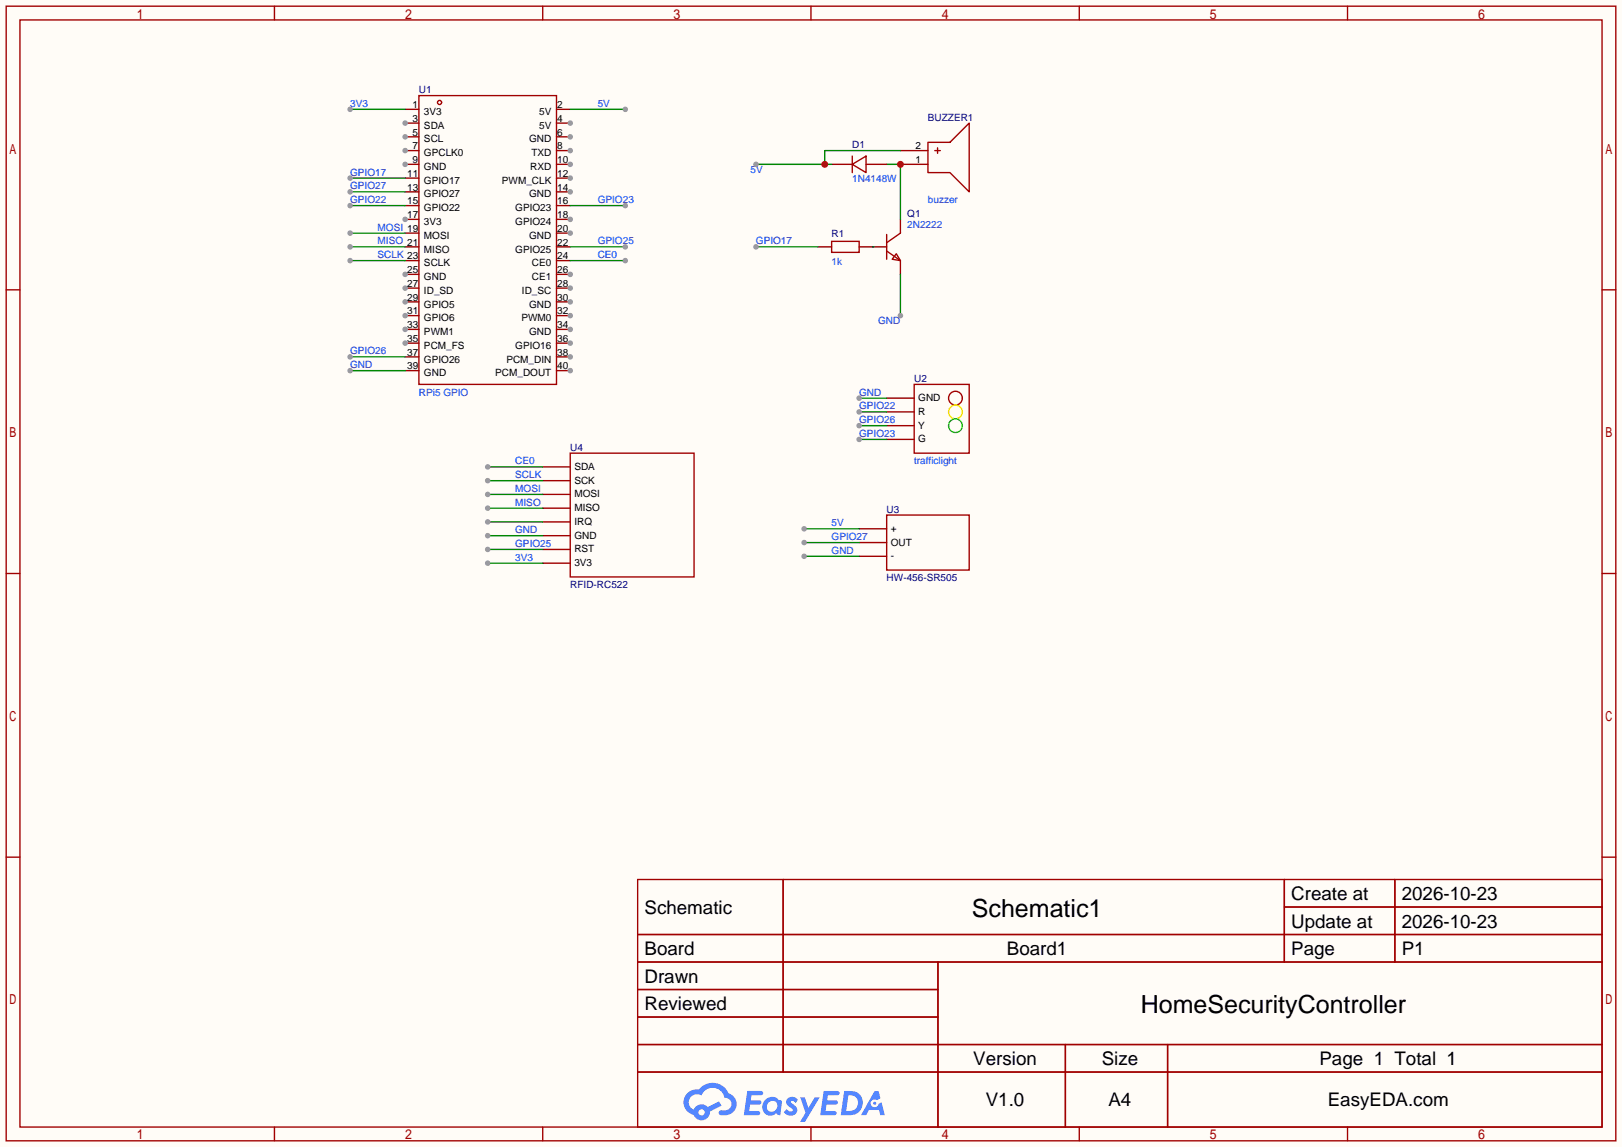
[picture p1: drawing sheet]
<svg xmlns="http://www.w3.org/2000/svg" width="299mm" height="212mm" viewBox="0 0 299 212" stroke-linecap="round" stroke-linejoin="round" font-family="sans-serif">
<path d="M0 0h299.5v211.8h-299.5z" fill="#fffcf7"/>
<g fill="none" stroke="#a10000" stroke-width=".25">
<path d="M1.1 1.1h297.2v209.6h-297.2zM3.7 3.7h292.1v204.5h-292.1zM50.7 1.1v2.6M100.2 1.1v2.6M149.7 1.1v2.6M199.3 1.1v2.6M248.8 1.1v2.6M1.1 53.5h2.6M295.8 53.5h2.5M1.1 105.9h2.6M295.8 105.9h2.5M1.1 158.3h2.6"/>
<path d="M295.8 158.3h2.5M117.7 162.4h178.1v45.8h-178.1zM117.7 172.6h178.1M117.7 177.7h178.1M144.6 162.4v35.6M173.2 177.7v30.5M237.1 162.4v15.3M237.1 167.5h58.7M257.5 162.4v15.3M117.7 182.8h55.5M117.7 192.9h178.1M117.7 187.8h55.5"/>
<path d="M117.7 198h178.1M196.7 192.9v15.3M215.6 192.9v15.3M50.7 208.2v2.5M100.2 208.2v2.5M149.7 208.2v2.5M199.3 208.2v2.5M248.8 208.2v2.5"/>
</g>
<g fill="#5487ff">
<path d="M145.5 202.8a1.3 1.3 0 0 1 1.8 .3l-.4 .6a.54 .54 0 0 0-.9-.2l.1 .2a1.58 1.58 0 0 1 1.1 1.6 1.43 1.43 0 0 1-2.5 .1l.5-.6a.64 .64 0 0 0 .5 .5 .64 .64 0 0 0 .7-.3l-.2-.2a1.6 1.6 0 0 1-1-1.6z"/>
<path d="M147.7 202.7h.9l.7 1.9 1.1-1.9h.9l-2.7 4.5h-.9l1-1.7z"/>
<path d="M138 201.5h1.6a1.31 1.31 0 0 1 1.2 .2 .4 .4 0 0 1-.3 .6h-1.8l-.1 .9h1.6a.4 .4 0 0 1 .4 .4 .4 .4 0 0 1-.4 .4h-1.7l-.2 1.2h.8a1.23 1.23 0 0 1 1.2 .2 .39 .39 0 0 1-.3 .6h-2.7z"/>
<path d="M152.1 201.5h1.6a1.32 1.32 0 0 1 1.3 .2 .39 .39 0 0 1-.4 .6h-1.7l-.2 .9h1.7a.4 .4 0 0 1 .3 .4 .4 .4 0 0 1-.4 .4h-1.7l-.2 1.2h.8a1.23 1.23 0 0 1 1.2 .2 .39 .39 0 0 1-.3 .6h-2.7z"/>
<path d="M161.5 201.5h.7l.4 1.3-.7 .4a.75 .75 0 0 0-1.1 .3 .75 .75 0 0 0 .5 1 .75 .75 0 0 0 .9-.6l.6-.3 .6 2.4h-.9l-.2-1h-1.9l-.5 1h-.9z"/>
<path d="M155.9 201.5l-.7 4.5h1.5a2.27 2.27 0 0 0 2.6-2.3 2.27 2.27 0 0 0-2.7-2.2zM156.6 202.3a1.5 1.5 0 0 1 1.8 1.5 1.5 1.5 0 0 1-1.9 1.4h-.3z"/>
<path d="M141.3 203.1a1.62 1.62 0 0 0-.4 2.1 1.62 1.62 0 0 0 2 .7l.4-.3 .3 .3 .5 .1 .3-2.5-.2-.3h-.4a1.58 1.58 0 0 0-2.5-.1zM141.9 203.6a.99 .99 0 0 1 1.6 .3 .99 .99 0 0 1-.9 1.4 .94 .94 0 0 1-1-.5 .94 .94 0 0 1 .3-1.2z"/>
<path d="M126.9 201.9a2.37 2.37 0 0 0 1.2 4 1.54 1.54 0 0 0 1.7 1 1.54 1.54 0 0 0 1.3-1.6l2.1-1.1-.5-.8-2 1.1a1.57 1.57 0 0 0-2.6 .4 1.5 1.5 0 0 1-.8-2.1 1.5 1.5 0 0 1 2.2-.5 2.23 2.23 0 0 1 2.3-1.4 2.23 2.23 0 0 1 2 1.8 1.16 1.16 0 0 1 1.2 1.1 1.16 1.16 0 0 1-1 1.3h-.7a.47 .47 0 0 0-.6 .3 .47 .47 0 0 0 .4 .6 2.23 2.23 0 0 0 2.3-.7 2.23 2.23 0 0 0 .4-2.3 2.16 2.16 0 0 0-1.3-1.1 3.2 3.2 0 0 0-5.4-.7l-1.2 .1zM129 205.4a.58 .58 0 0 1 1.1 0 .58 .58 0 0 1-1.1 0z"/>
<circle cx="161.5" cy="203.8" r=".28"/>
</g>
<path d="M77.3 17.7h25.4v53.3h-25.4z" fill="none" stroke="#a10000" stroke-width=".25"/>
<path d="M74.8 20.2h2.5M102.7 68.5h2.6" fill="none" stroke="#870000" stroke-width=".25"/>
<circle cx="105.3" cy="68.5" r=".51" fill="#999"/>
<path d="M74.8 22.7h2.5" fill="none" stroke="#870000" stroke-width=".25"/>
<circle cx="74.8" cy="22.7" r=".51" fill="#999"/>
<path d="M102.7 65.9h2.6" fill="none" stroke="#870000" stroke-width=".25"/>
<circle cx="105.3" cy="65.9" r=".51" fill="#999"/>
<path d="M74.8 25.3h2.5" fill="none" stroke="#870000" stroke-width=".25"/>
<circle cx="74.8" cy="25.3" r=".51" fill="#999"/>
<path d="M102.7 63.4h2.6" fill="none" stroke="#870000" stroke-width=".25"/>
<circle cx="105.3" cy="63.4" r=".51" fill="#999"/>
<path d="M74.8 27.8h2.5" fill="none" stroke="#870000" stroke-width=".25"/>
<circle cx="74.8" cy="27.8" r=".51" fill="#999"/>
<path d="M102.7 60.8h2.6" fill="none" stroke="#870000" stroke-width=".25"/>
<circle cx="105.3" cy="60.8" r=".51" fill="#999"/>
<path d="M74.8 30.4h2.5" fill="none" stroke="#870000" stroke-width=".25"/>
<circle cx="74.8" cy="30.4" r=".51" fill="#999"/>
<path d="M102.7 58.3h2.6" fill="none" stroke="#870000" stroke-width=".25"/>
<circle cx="105.3" cy="58.3" r=".51" fill="#999"/>
<path d="M74.8 32.9h2.5M102.7 55.8h2.6" fill="none" stroke="#870000" stroke-width=".25"/>
<circle cx="105.3" cy="55.8" r=".51" fill="#999"/>
<path d="M74.8 35.4h2.5M102.7 53.2h2.6" fill="none" stroke="#870000" stroke-width=".25"/>
<circle cx="105.3" cy="53.2" r=".51" fill="#999"/>
<path d="M74.8 38h2.5M102.7 50.7h2.6" fill="none" stroke="#870000" stroke-width=".25"/>
<circle cx="105.3" cy="50.7" r=".51" fill="#999"/>
<path d="M74.8 40.5h2.5" fill="none" stroke="#870000" stroke-width=".25"/>
<circle cx="74.8" cy="40.5" r=".51" fill="#999"/>
<path d="M74.8 43.1h2.5M74.8 45.6h2.5M102.7 48.1h2.6M102.7 43.1h2.6M102.7 45.6h2.6" fill="none" stroke="#870000" stroke-width=".25"/>
<circle cx="105.3" cy="43.1" r=".51" fill="#999"/>
<path d="M74.8 48.1h2.5M102.7 40.5h2.6" fill="none" stroke="#870000" stroke-width=".25"/>
<circle cx="105.3" cy="40.5" r=".51" fill="#999"/>
<path d="M74.8 50.7h2.5" fill="none" stroke="#870000" stroke-width=".25"/>
<circle cx="74.8" cy="50.7" r=".51" fill="#999"/>
<path d="M102.7 38h2.6M74.8 53.2h2.5" fill="none" stroke="#870000" stroke-width=".25"/>
<circle cx="74.8" cy="53.2" r=".51" fill="#999"/>
<path d="M102.7 35.4h2.6" fill="none" stroke="#870000" stroke-width=".25"/>
<circle cx="105.3" cy="35.4" r=".51" fill="#999"/>
<path d="M74.8 55.8h2.5" fill="none" stroke="#870000" stroke-width=".25"/>
<circle cx="74.8" cy="55.8" r=".51" fill="#999"/>
<path d="M102.7 32.9h2.6" fill="none" stroke="#870000" stroke-width=".25"/>
<circle cx="105.3" cy="32.9" r=".51" fill="#999"/>
<path d="M74.8 58.3h2.5" fill="none" stroke="#870000" stroke-width=".25"/>
<circle cx="74.8" cy="58.3" r=".51" fill="#999"/>
<path d="M102.7 30.4h2.6" fill="none" stroke="#870000" stroke-width=".25"/>
<circle cx="105.3" cy="30.4" r=".51" fill="#999"/>
<path d="M74.8 60.8h2.5" fill="none" stroke="#870000" stroke-width=".25"/>
<circle cx="74.8" cy="60.8" r=".51" fill="#999"/>
<path d="M102.7 27.8h2.6" fill="none" stroke="#870000" stroke-width=".25"/>
<circle cx="105.3" cy="27.8" r=".51" fill="#999"/>
<path d="M74.8 63.4h2.5" fill="none" stroke="#870000" stroke-width=".25"/>
<circle cx="74.8" cy="63.4" r=".51" fill="#999"/>
<path d="M102.7 25.3h2.6" fill="none" stroke="#870000" stroke-width=".25"/>
<circle cx="105.3" cy="25.3" r=".51" fill="#999"/>
<path d="M102.7 22.7h2.6M74.8 65.9h2.5" fill="none" stroke="#870000" stroke-width=".25"/>
<circle cx="105.3" cy="22.7" r=".51" fill="#999"/>
<path d="M102.7 20.2h2.6M166.2 30.4h5.1M166.2 27.8h5.1M161.2 45.6h2.5M166.2 40.5v2.6M166.2 48.1v2.6M74.8 68.5h2.5" fill="none" stroke="#870000" stroke-width=".25"/>
<g fill="none" stroke="#a10000" stroke-width=".25">
<path d="M171.3 26.3h4.1l3.5-3.6v12.7l-3.5-3.5h-4.1zM172.6 27.8h1M173.1 27.3v1M163.7 43.3v4.6M163.7 46.4l2.5 1.7M165.5 46.9l.7 1.2-1.5-.2zM166.2 43.1l-2.5 1.7"/>
<circle cx="81.2" cy="18.9" r=".38"/>
</g>
<path d="M163.7 30.4h2.5v10.1" fill="none" stroke="#008700" stroke-width=".25"/>
<circle cx="166.2" cy="30.4" r=".63" fill="#c00"/>
<path d="M151 45.6h2.5M158.6 45.6h2.6" fill="none" stroke="#870000" stroke-width=".25"/>
<path d="M153.5 44.6h5.1v2h-5.1z" fill="none" stroke="#a10000" stroke-width=".25"/>
<path d="M161.2 45.6h.1M166.2 50.7v7.6" fill="none" stroke="#008700" stroke-width=".25"/>
<circle cx="166.2" cy="58.3" r=".51" fill="#999"/>
<path d="M139.6 45.6h11.4" fill="none" stroke="#008700" stroke-width=".25"/>
<circle cx="139.6" cy="45.6" r=".51" fill="#999"/>
<path d="M157.4 30.4l2.5-1.6v3.1zM157.4 28.8v3.1" fill="none" stroke="#a10000" stroke-width=".25"/>
<path d="M153.5 30.4h3.9M159.9 30.4h3.8" fill="none" stroke="#870000" stroke-width=".25"/>
<path d="M139.6 30.4h13.9M166.2 27.8h-13.9v2.6" fill="none" stroke="#008700" stroke-width=".25"/>
<circle cx="152.3" cy="30.4" r=".63" fill="#c00"/>
<circle cx="139.6" cy="30.4" r=".51" fill="#999"/>
<g fill="none" stroke="#a10000" stroke-width=".25">
<path d="M168.8 71h10.1v12.7h-10.1z"/>
<circle cx="176.4" cy="73.5" r="1.27"/>
</g>
<path d="M163.7 73.5h5.1M163.7 76.1h5.1M163.7 78.6h5.1M163.7 81.2h5.1" fill="none" stroke="#870000" stroke-width=".25"/>
<circle cx="176.4" cy="76.1" r="1.27" fill="none" stroke="#ff0" stroke-width=".25"/>
<circle cx="176.4" cy="78.6" r="1.27" fill="none" stroke="#0f0" stroke-width=".25"/>
<path d="M158.6 73.5h5.1" fill="none" stroke="#008700" stroke-width=".25"/>
<circle cx="158.6" cy="73.5" r=".51" fill="#999"/>
<path d="M158.6 76.1h5.1" fill="none" stroke="#008700" stroke-width=".25"/>
<circle cx="158.6" cy="76.1" r=".51" fill="#999"/>
<path d="M158.6 78.6h5.1" fill="none" stroke="#008700" stroke-width=".25"/>
<circle cx="158.6" cy="78.6" r=".51" fill="#999"/>
<path d="M158.6 81.2h5.1" fill="none" stroke="#008700" stroke-width=".25"/>
<circle cx="158.6" cy="81.2" r=".51" fill="#999"/>
<path d="M163.7 95.1h15.2v10.2h-15.2z" fill="none" stroke="#a10000" stroke-width=".25"/>
<path d="M158.6 97.7h5.1M158.6 100.2h5.1M158.6 102.7h5.1" fill="none" stroke="#870000" stroke-width=".25"/>
<path d="M148.5 97.7h10.1" fill="none" stroke="#008700" stroke-width=".25"/>
<circle cx="148.5" cy="97.7" r=".51" fill="#999"/>
<path d="M148.5 100.2h10.1" fill="none" stroke="#008700" stroke-width=".25"/>
<circle cx="148.5" cy="100.2" r=".51" fill="#999"/>
<path d="M148.5 102.7h10.1" fill="none" stroke="#008700" stroke-width=".25"/>
<circle cx="148.5" cy="102.7" r=".51" fill="#999"/>
<path d="M105.3 83.7h22.8v22.9h-22.8z" fill="none" stroke="#a10000" stroke-width=".25"/>
<path d="M100.2 86.2h5.1M100.2 88.8h5.1M100.2 91.3h5.1M100.2 93.9h5.1M100.2 96.4h5.1M100.2 98.9h5.1M100.2 101.5h5.1M100.2 104h5.1" fill="none" stroke="#870000" stroke-width=".25"/>
<path d="M90 86.2h10.2" fill="none" stroke="#008700" stroke-width=".25"/>
<circle cx="90" cy="86.2" r=".51" fill="#999"/>
<path d="M90 88.8h10.2" fill="none" stroke="#008700" stroke-width=".25"/>
<circle cx="90" cy="88.8" r=".51" fill="#999"/>
<path d="M90 91.3h10.2" fill="none" stroke="#008700" stroke-width=".25"/>
<circle cx="90" cy="91.3" r=".51" fill="#999"/>
<path d="M90 93.9h10.2" fill="none" stroke="#008700" stroke-width=".25"/>
<circle cx="90" cy="93.9" r=".51" fill="#999"/>
<path d="M90 96.4h10.2" fill="none" stroke="#008700" stroke-width=".25"/>
<circle cx="90" cy="96.4" r=".51" fill="#999"/>
<path d="M90 98.9h10.2" fill="none" stroke="#008700" stroke-width=".25"/>
<circle cx="90" cy="98.9" r=".51" fill="#999"/>
<path d="M90 101.5h10.2" fill="none" stroke="#008700" stroke-width=".25"/>
<circle cx="90" cy="101.5" r=".51" fill="#999"/>
<path d="M90 104h10.2" fill="none" stroke="#008700" stroke-width=".25"/>
<circle cx="90" cy="104" r=".51" fill="#999"/>
<path d="M64.6 20.2h10.2" fill="none" stroke="#008700" stroke-width=".25"/>
<circle cx="64.6" cy="20.2" r=".51" fill="#999"/>
<path d="M64.6 32.9h10.2" fill="none" stroke="#008700" stroke-width=".25"/>
<circle cx="64.6" cy="32.9" r=".51" fill="#999"/>
<path d="M64.6 35.4h10.2" fill="none" stroke="#008700" stroke-width=".25"/>
<circle cx="64.6" cy="35.4" r=".51" fill="#999"/>
<path d="M64.6 38h10.2" fill="none" stroke="#008700" stroke-width=".25"/>
<circle cx="64.6" cy="38" r=".51" fill="#999"/>
<path d="M64.6 68.5h10.2" fill="none" stroke="#008700" stroke-width=".25"/>
<circle cx="64.6" cy="68.5" r=".51" fill="#999"/>
<path d="M64.6 43.1h10.2" fill="none" stroke="#008700" stroke-width=".25"/>
<circle cx="64.6" cy="43.1" r=".51" fill="#999"/>
<path d="M64.6 45.6h10.2" fill="none" stroke="#008700" stroke-width=".25"/>
<circle cx="64.6" cy="45.6" r=".51" fill="#999"/>
<path d="M64.6 65.9h10.2" fill="none" stroke="#008700" stroke-width=".25"/>
<circle cx="64.6" cy="65.9" r=".51" fill="#999"/>
<path d="M105.3 38h10.1" fill="none" stroke="#008700" stroke-width=".25"/>
<circle cx="115.4" cy="38" r=".51" fill="#999"/>
<path d="M105.3 45.6h10.1" fill="none" stroke="#008700" stroke-width=".25"/>
<circle cx="115.4" cy="45.6" r=".51" fill="#999"/>
<path d="M105.3 48.1h10.1" fill="none" stroke="#008700" stroke-width=".25"/>
<circle cx="115.4" cy="48.1" r=".51" fill="#999"/>
<path d="M64.6 48.1h10.2" fill="none" stroke="#008700" stroke-width=".25"/>
<circle cx="64.6" cy="48.1" r=".51" fill="#999"/>
<path d="M105.3 20.2h10.1" fill="none" stroke="#008700" stroke-width=".25"/>
<circle cx="115.4" cy="20.2" r=".51" fill="#999"/>
<g font-size="4.6">
<text x="179.4" y="169.4">Schematic1</text>
<text x="210.6" y="187.1">HomeSecurityController</text>
</g>
<g font-size="3.5">
<text x="238.4" y="166.2">Create at</text>
<text x="258.8" y="166.2">2026-10-23</text>
<text x="119" y="168.8">Schematic</text>
<text x="238.4" y="171.3">Update at</text>
<text x="258.8" y="171.3">2026-10-23</text>
<text x="119" y="176.4">Board</text>
<text x="185.9" y="176.4">Board1</text>
<text x="238.4" y="176.4">Page</text>
<text x="258.8" y="176.4">P1</text>
<text x="119" y="181.5">Drawn</text>
<text x="119" y="186.6">Reviewed</text>
<text x="179.7" y="196.7">Version</text>
<text x="203.4" y="196.7">Size</text>
<text x="243.6" y="196.7">Page 1 Total 1</text>
<text x="182" y="204.3">V1.0</text>
<text x="204.7" y="204.3">A4</text>
<text x="245.1" y="204.3">EasyEDA.com</text>
</g>
<g font-size="1.8" fill="#000080">
<text x="77.3" y="17.2">U1</text>
<text x="171.3" y="22.3">BUZZER1</text>
<text x="157.4" y="27.4">D1</text>
<text x="167.5" y="40.1">Q1</text>
<text x="153.5" y="43.9">R1</text>
<text x="168.8" y="70.5">U2</text>
<text x="105.3" y="83.2">U4</text>
<text x="163.7" y="94.7">U3</text>
<text x="163.7" y="107.4">HW-456-SR505</text>
<text x="105.3" y="108.6">RFID-RC522</text>
</g>
<g font-size="1.8" fill="#00f">
<text x="64.6" y="19.7">3V3</text>
<text x="110.4" y="19.7">5V</text>
<text x="64.6" y="32.4">GPIO17</text>
<text x="64.6" y="35">GPIO27</text>
<text x="138.6" y="31.9">5V</text>
<text x="157.4" y="33.7">1N4148W</text>
<text x="64.6" y="37.5">GPIO22</text>
<text x="110.4" y="37.5">GPIO23</text>
<text x="171.3" y="37.5">buzzer</text>
<text x="69.7" y="42.6">MOSI 19</text>
<text x="69.7" y="45.1">MISO 21</text>
<text x="69.7" y="47.7">SCLK 23</text>
<text x="110.4" y="45.1">GPIO25</text>
<text x="110.4" y="47.7">CE0</text>
<text x="139.6" y="45.1">GPIO17</text>
<text x="167.5" y="42.1">2N2222</text>
<text x="153.5" y="48.9">1k</text>
<text x="162.1" y="59.9">GND</text>
<text x="64.6" y="65.5">GPIO26</text>
<text x="64.6" y="68">GND</text>
<text x="77.3" y="73.1">RPi5 GPIO</text>
<text x="158.6" y="73.1">GND</text>
<text x="158.6" y="75.6">GPIO22</text>
<text x="158.6" y="78.2">GPIO26</text>
<text x="158.6" y="80.7">GPIO23</text>
<text x="95.1" y="85.8">CE0</text>
<text x="95.1" y="88.3">SCLK</text>
<text x="168.8" y="85.8">trafficlight</text>
<text x="95.1" y="90.9">MOSI</text>
<text x="95.1" y="93.4">MISO</text>
<text x="95.1" y="98.5">GND</text>
<text x="95.1" y="101">GPIO25</text>
<text x="153.5" y="97.2">5V</text>
<text x="153.5" y="99.7">GPIO27</text>
<text x="95.1" y="103.6">3V3</text>
<text x="153.5" y="102.3">GND</text>
</g>
<g font-size="1.8">
<text x="76.2" y="20">1</text>
<text x="76.2" y="22.5">3</text>
<text x="78.3" y="21.2">3V3</text>
<text x="78.3" y="23.8">SDA</text>
<text x="99.5" y="23.8">5V</text>
<text x="99.5" y="21.2">5V</text>
<text x="102.9" y="22.5">4</text>
<text x="102.9" y="20">2</text>
<text x="76.2" y="25">5</text>
<text x="76.2" y="27.6">7</text>
<text x="78.3" y="26.3">SCL</text>
<text x="78.3" y="28.9">GPCLK0</text>
<text x="97.7" y="26.3">GND</text>
<text x="98.1" y="28.9">TXD</text>
<text x="102.9" y="27.6">8</text>
<text x="102.9" y="25">6</text>
<text x="169" y="27.6">2</text>
<text x="75.2" y="32.7">11</text>
<text x="75.2" y="35.2">13</text>
<text x="76.2" y="30.1">9</text>
<text x="78.3" y="31.4">GND</text>
<text x="78.3" y="33.9">GPIO17</text>
<text x="92.7" y="33.9">PWM_CLK</text>
<text x="97.9" y="31.4">RXD</text>
<text x="102.9" y="35.2">14</text>
<text x="102.9" y="32.7">12</text>
<text x="102.9" y="30.1">10</text>
<text x="169" y="30.1">1</text>
<text x="75.2" y="37.7">15</text>
<text x="75.2" y="40.3">17</text>
<text x="78.3" y="36.5">GPIO27</text>
<text x="78.3" y="39">GPIO22</text>
<text x="78.3" y="41.6">3V3</text>
<text x="95.1" y="41.6">GPIO24</text>
<text x="95.1" y="39">GPIO23</text>
<text x="97.7" y="36.5">GND</text>
<text x="102.9" y="40.3">18</text>
<text x="102.9" y="37.7">16</text>
<text x="78.3" y="44.1">MOSI</text>
<text x="78.3" y="46.6">MISO</text>
<text x="95.1" y="46.6">GPIO25</text>
<text x="97.7" y="44.1">GND</text>
<text x="102.9" y="47.9">24</text>
<text x="102.9" y="45.4">22</text>
<text x="102.9" y="42.8">20</text>
<text x="75.2" y="50.4">25</text>
<text x="75.2" y="53">27</text>
<text x="78.3" y="49.2">SCLK</text>
<text x="78.3" y="51.7">GND</text>
<text x="98.2" y="51.7">CE1</text>
<text x="98.2" y="49.2">CE0</text>
<text x="102.9" y="53">28</text>
<text x="102.9" y="50.4">26</text>
<text x="75.2" y="55.5">29</text>
<text x="75.2" y="58.1">31</text>
<text x="78.3" y="54.3">ID_SD</text>
<text x="78.3" y="56.8">GPIO5</text>
<text x="78.3" y="59.3">GPIO6</text>
<text x="96.3" y="59.3">PWM0</text>
<text x="96.4" y="54.3">ID_SC</text>
<text x="97.7" y="56.8">GND</text>
<text x="102.9" y="58.1">32</text>
<text x="102.9" y="55.5">30</text>
<text x="75.2" y="60.6">33</text>
<text x="75.2" y="63.1">35</text>
<text x="75.2" y="65.7">37</text>
<text x="78.3" y="61.9">PWM1</text>
<text x="78.3" y="64.4">PCM_FS</text>
<text x="95.1" y="64.4">GPIO16</text>
<text x="97.7" y="61.9">GND</text>
<text x="102.9" y="65.7">38</text>
<text x="102.9" y="63.1">36</text>
<text x="102.9" y="60.6">34</text>
<text x="75.2" y="68.2">39</text>
<text x="78.3" y="67">GPIO26</text>
<text x="78.3" y="69.5">GND</text>
<text x="91.4" y="69.5">PCM_DOUT</text>
<text x="93.5" y="67">PCM_DIN</text>
<text x="102.9" y="68.2">40</text>
<text x="169.5" y="74.1">GND</text>
<text x="169.5" y="76.6">R</text>
<text x="169.5" y="79.2">Y</text>
<text x="169.5" y="81.7">G</text>
<text x="106" y="86.8">SDA</text>
<text x="106" y="89.3">SCK</text>
<text x="106" y="91.9">MOSI</text>
<text x="106" y="94.4">MISO</text>
<text x="106" y="96.9">IRQ</text>
<text x="106" y="99.5">GND</text>
<text x="164.5" y="98.2">+</text>
<text x="164.5" y="100.8">OUT</text>
<text x="106" y="102">RST</text>
<text x="106" y="104.6">3V3</text>
<text x="164.5" y="103.3">-</text>
</g>
</svg>
